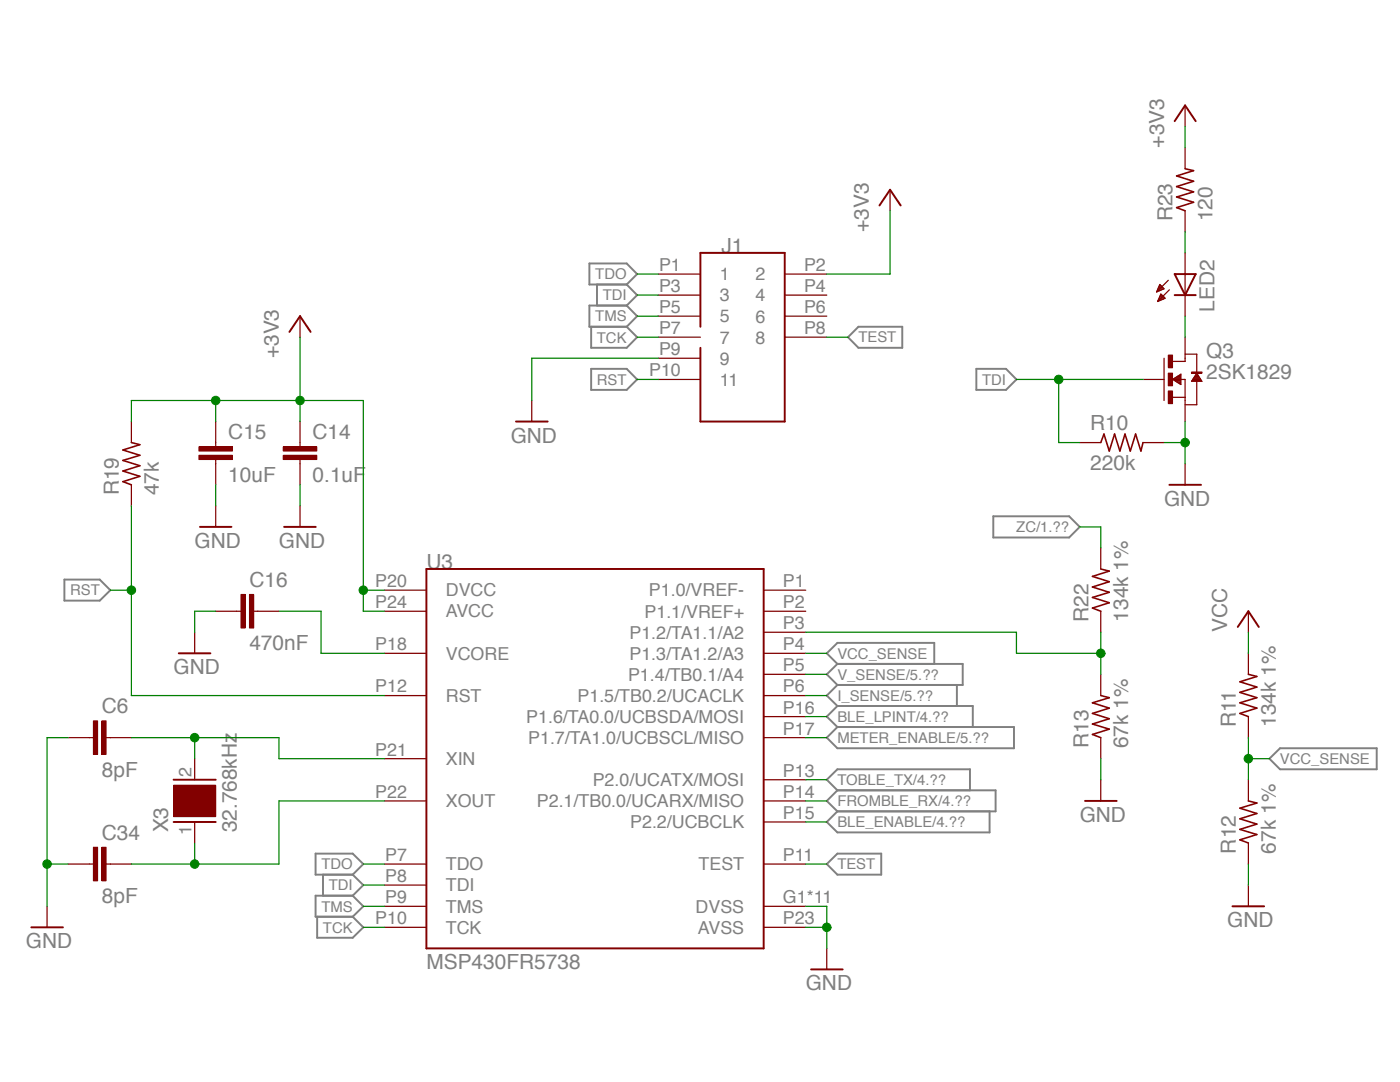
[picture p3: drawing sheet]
<svg xmlns="http://www.w3.org/2000/svg" width="279mm" height="216mm" viewBox="0 0 279 216" stroke-linecap="round" stroke-linejoin="round" font-family="sans-serif">
<g fill="none" stroke="#808080" stroke-width=".39">
<path d="M117.6 52.6h7.5l2 2.1-2 2.1h-7.5zM119.1 56.8v4.2M125.1 56.8l2 2.1-2 2.1M118 65.2v4.2h7.1l2-2.1-2-2.1M118 73.6h7.1l2 2.1-2 2.1h-7.1zM125.1 61h-7.5v4.2h7.5M125.1 61l2 2.1-2 2.1M171.3 65.2h8.8v4.2h-8.8l-2.1-2.1zM194.8 73.6h6l2.1 2.1-2.1 2.1h-6zM12.8 115.6h7.1l2.1 2.2-2.1 2h-7.1zM198.2 103h15.2l2.1 2.1-2.1 2.2h-15.2zM167.1 132.5h25v4.2h-25"/>
<path d="M167.1 132.5l-2.1-2.1 2.1-2.1h19.4v4.2M167.1 132.5l-2.1 2.1 2.1 2.1M167.1 136.7l-2.1 2.1 2.1 2.1M191 136.7v4.2M165 147.2l2.1-2.1h35.3v4.2h-35.3zM167.1 157.7h31.6v4.2h-31.6M167.1 140.9h27v4.2M167.1 157.7l-2.1-2.1 2.1-2.1h26.5v4.2M167.1 157.7l-2.1 2.1 2.1 2.1M167.1 140.9l-2.1 2.1 2.1 2.1M253.3 151.4l2.2-2.1h19.3v4.2h-19.3zM63 170.3h7.4l2.1 2.1-2.1 2.1h-7.4z"/>
<path d="M64.5 174.5v4.2M70.4 174.5l2.1 2.1-2.1 2.1M70.4 178.7h-7.4v4.2h7.4M70.4 178.7l2.1 2.1-2.1 2.1M165 172.4l2.1-2.1h8.8v4.2h-8.8zM167.1 161.9l-2.1 2.1 2.1 2.1h30.4v-4.2M63.3 182.9v4.2h7.1l2.1-2.1-2.1-2.1"/>
</g>
<g fill="none" stroke="#820000" stroke-width=".25">
<path d="M59.9 88.3v.9M59.9 91.7v.8M76.7 117.8h8.4M152.4 117.8h8.4M76.7 122h8.4M76.7 130.4h8.4M76.7 138.8h8.4M152.4 122h8.4M152.4 130.4h8.4M152.4 138.8h8.4M152.4 126.2h8.4M152.4 134.6h8.4"/>
<path d="M76.7 151.4h8.4M76.7 159.8h8.4M152.4 159.8h8.4M152.4 143h8.4M152.4 147.2h8.4M152.4 155.6h8.4M76.7 172.4h8.4M76.7 176.6h8.4M152.4 172.4h8.4M152.4 164h8.4M76.7 180.8h8.4M76.7 185h8.4"/>
<path d="M152.4 180.8h8.4M152.4 185h8.4"/>
</g>
<path d="M85.1 113.5h67.3v75.7h-67.3z" fill="none" stroke="#820000" stroke-width=".39"/>
<path d="M56.5 90.8h6.7v.9h-6.7z" fill="#820000"/>
<path d="M56.5 90.8h6.7v.9h-6.7z" fill="none" stroke="#820000" stroke-width=".2"/>
<path d="M56.5 89.1h6.7v.9h-6.7z" fill="#820000"/>
<path d="M56.5 89.2h6.7v.8h-6.7z" fill="none" stroke="#820000" stroke-width=".2"/>
<path d="M43 88.3v.9M43 91.7v.8M59.9 84.1v4.2M59.9 92.5v4.2" fill="none" stroke="#820000" stroke-width=".25"/>
<path d="M39.7 90.8h6.7v.9h-6.7z" fill="#820000"/>
<path d="M39.7 90.8h6.7v.9h-6.7z" fill="none" stroke="#820000" stroke-width=".2"/>
<path d="M39.7 89.1h6.7v.9h-6.7z" fill="#820000"/>
<path d="M39.7 89.2h6.7v.8h-6.7z" fill="none" stroke="#820000" stroke-width=".2"/>
<path d="M43 84.1v4.2M43 92.5v4.2M47.2 122h.9M50.6 122h.8" fill="none" stroke="#820000" stroke-width=".25"/>
<path d="M49.8 118.6h.8v6.7h-.8z" fill="#820000"/>
<path d="M49.8 118.6h.8v6.7h-.8z" fill="none" stroke="#820000" stroke-width=".2"/>
<path d="M48.1 118.6h.8v6.7h-.8z" fill="#820000"/>
<path d="M48.1 118.6h.8v6.7h-.8z" fill="none" stroke="#820000" stroke-width=".2"/>
<g fill="none" stroke="#820000" stroke-width=".25">
<path d="M177.6 37.9v4.2M131.4 58.9h8.4M131.4 54.7h8.4M156.6 58.9h8.4M156.6 54.7h8.4M59.9 63.1v4.2M106.1 79.9v4.2M131.4 63.1h8.4M131.4 67.3h8.4M131.4 71.5h8.4M131.4 75.7h8.4M156.6 63.1h8.4"/>
<path d="M156.6 67.3h8.4M26.2 84.1v4.2M26.2 96.7v4.2M43 100.9v4.2M59.9 100.9v4.2M38.8 126.2v4.2M43 122h4.2M51.4 122h4.3M249.1 122v4.2M249.1 130.4v4.2M249.1 143v4.2M249.1 155.6v4.2"/>
<path d="M249.1 168.2v4.2M249.1 176.6v4.2M165 189.2v4.2"/>
</g>
<path d="M175.5 41l2.1-3.1 2.1 3.1M57.8 66.2l2.1-3.1 2.1 3.1M139.8 65.2v-14.7h16.8v33.6h-16.8v-14.7M103 84.1h6.3M39.9 105.1h6.3M56.7 105.1h6.3M35.7 130.4h6.3M247 125.1l2.1-3.1 2.1 3.1M34.7 155.6h8.3M34.7 164h8.3M161.9 193.4h6.3M246 180.8h6.3" fill="none" stroke="#820000" stroke-width=".39"/>
<path d="M26.2 88.3l1.7 .4-3.4 1.1 3.4 1-3.4 1.1 3.4 1-3.4 1.1 3.4 1-3.4 1.1 1.7 .6M249.1 134.6l1.7 .4-3.4 1 3.4 1.1-3.4 1.1 3.4 1-3.4 1 3.4 1.1-3.4 1.1 1.7 .6M249.1 159.8l1.7 .4-3.4 1.1 3.4 1-3.4 1.1 3.4 1-3.4 1.1 3.4 1-3.4 1.1 1.7 .6" fill="none" stroke="#820000" stroke-width=".32"/>
<path d="M34.6 156.7h8.4v6.2h-8.4z" fill="#820000"/>
<path d="M34.7 156.7h8.3v6.3h-8.3z" fill="none" stroke="#820000" stroke-width=".2"/>
<path d="M17.8 147.2h.9M21.2 147.2h.8M38.8 151.4v4.2M38.8 164v4.2" fill="none" stroke="#820000" stroke-width=".25"/>
<path d="M20.3 143.8h.9v6.7h-.9z" fill="#820000"/>
<path d="M20.3 143.8h.9v6.7h-.9z" fill="none" stroke="#820000" stroke-width=".2"/>
<path d="M18.6 143.8h.9v6.7h-.9z" fill="#820000"/>
<path d="M18.6 143.8h.9v6.7h-.9z" fill="none" stroke="#820000" stroke-width=".2"/>
<path d="M13.6 147.2h4.2M22 147.2h4.2M17.8 172.4h.9M21.2 172.4h.8" fill="none" stroke="#820000" stroke-width=".25"/>
<path d="M20.3 169.1h.9v6.7h-.9z" fill="#820000"/>
<path d="M20.3 169.1h.9v6.7h-.9z" fill="none" stroke="#820000" stroke-width=".2"/>
<path d="M18.6 169.1h.9v6.7h-.9z" fill="#820000"/>
<path d="M18.6 169.1h.9v6.7h-.9z" fill="none" stroke="#820000" stroke-width=".2"/>
<g fill="none" stroke="#820000" stroke-width=".25">
<path d="M236.5 21v4.2M236.5 29.4v4.3M230.9 58h.4M231 57.9h.7M231.1 57.7h1.1M231.2 57.4h.9M231.2 59.8h.5M231.3 57.3h.7M231.3 59.7h.9M231.4 57.1h.3M231.4 59.5h1.1M231.4 56.9h.1"/>
<path d="M231.4 59.2h.9M231.5 56.8l.8 .8-1.5 .7zM231.5 59.1h.6M231.6 58.9h.3M231.7 58.7l.8 .8-1.5 .7zM233.2 55.9l-2.4 2.4M233.4 57.8l-2.4 2.4M236.5 42.1v4.2M236.5 50.5v12.6M231.1 60.1h.2M232.3 71.5v8.4M234 79.3h2.5"/>
<path d="M235.7 75.7h.8v4.2M236.5 71.5v.6h-2.5M236.5 70.7h2.3v3.7M238.8 76.1v4.7h-2.3M13.6 172.4h4.2M22 172.4h4.2M9.4 180.8v4.2"/>
</g>
<path d="M234.4 24.2l2.1-3.2 2.1 3.2M234.4 54.7h4.2l-2.1 4.2zM234.4 58.9h4.2M6.3 185h6.3" fill="none" stroke="#820000" stroke-width=".39"/>
<path d="M236.5 33.7l1.7 .4-3.4 1 3.4 1.1-3.4 1 3.4 1.1-3.4 1 3.4 1.1-3.4 1 1.7 .7" fill="none" stroke="#820000" stroke-width=".32"/>
<path d="M233.2 70.8h.8v2.6h-.8z" fill="#820000"/>
<path d="M233.2 70.8h.8v2.6h-.8z" fill="none" stroke="#820000" stroke-width=".2"/>
<path d="M233.2 74.4h.8v2.6h-.8z" fill="#820000"/>
<path d="M233.2 74.4h.8v2.6h-.8z" fill="none" stroke="#820000" stroke-width=".2"/>
<path d="M233.2 78h.8v2.5h-.8z" fill="#820000"/>
<g fill="none" stroke="#820000" stroke-width=".2">
<path d="M233.2 78h.8v2.5h-.8zM234 75.7l1.7 1M234 75.7h1.7M234.2 75.8h1.5M234.2 75.6h1.5M234.4 75.9h1.3M234.4 75.5h1.3M234.5 75.4h1.2M234.6 76h1.1M234.7 75.3h1M234.7 76.2h1M234.9 76.3h.8"/>
<path d="M234.9 75.1h.8M235.1 76.4h.6M235.1 75h.6M235.3 76.5h.4M235.3 74.9h.4M235.5 74.8h.2M235.5 76.6h.2M235.7 74.7l-1.7 1M235.7 74.7v2M235.7 76.7h.1M235.7 74.7h.1M237.8 74.2h2.1v.2h-2.1z"/>
<path d="M237.8 76h2M237.9 75.9h1.9M238 75.8h1.7M238 75.7h1.6M238.1 75.6h1.4M238.2 75.5h1.3M238.2 75.4h1.2M238.3 75.3h1M238.4 75.1h.9M238.5 75h.7M238.6 74.9h.5M238.6 74.8h.5"/>
<path d="M238.7 74.7h.3M238.8 74.6h.1M238.8 74.4l1.1 1.7h-2.1z"/>
</g>
<path d="M237.8 74.3h2.1" fill="none" stroke="#820000" stroke-width=".21"/>
<path d="M228.1 75.7h4.2M236.5 67.3v4.2M236.5 79.9v4.2M215.5 88.3h4.2M228.1 88.3h4.2M236.5 92.5v4.2M219.7 109.3v4.2M219.7 122v4.2M219.7 134.6v4.2M219.7 147.2v4.2M219.7 155.6v4.2" fill="none" stroke="#820000" stroke-width=".25"/>
<path d="M233.4 96.7h6.3M216.5 159.8h6.4" fill="none" stroke="#820000" stroke-width=".39"/>
<path d="M219.7 88.3l.6-1.7 1.1 3.4 1-3.4 1.1 3.4 1-3.4 1.1 3.4 1-3.4 1.1 3.4 .4-1.7M219.7 113.5l1.7 .5-3.4 1 3.4 1.1-3.4 1 3.4 1.1-3.4 1 3.4 1.1-3.4 1 1.7 .7M219.7 138.8l1.7 .4-3.4 1 3.4 1.1-3.4 1.1 3.4 1-3.4 1.1 3.4 1-3.4 1.1 1.7 .6" fill="none" stroke="#820000" stroke-width=".32"/>
<path d="M43 96.7v4.2M59.9 96.7v4.2M43 122h-4.2v4.2M160.8 180.8h4.2v8.4M160.8 185h4.2" fill="none" stroke="#008100" stroke-width=".25"/>
<circle cx="165" cy="185" r=".85" fill="#008100"/>
<circle cx="165" cy="185" r=".85" fill="none" stroke="#008100" stroke-width=".2"/>
<path d="M131.4 71.5h-25.3v8.4M13.6 147.2h-4.2v33.6M9.4 172.4h4.2M249.1 172.4v4.2" fill="none" stroke="#008100" stroke-width=".25"/>
<circle cx="9.4" cy="172.4" r=".85" fill="#008100"/>
<circle cx="9.4" cy="172.4" r=".85" fill="none" stroke="#008100" stroke-width=".2"/>
<path d="M232.3 88.3h4.2M236.5 84.1v8.4" fill="none" stroke="#008100" stroke-width=".25"/>
<circle cx="236.5" cy="88.3" r=".85" fill="#008100"/>
<circle cx="236.5" cy="88.3" r=".85" fill="none" stroke="#008100" stroke-width=".2"/>
<path d="M59.9 79.9v4.2M43 84.1v-4.2h29.5v37.9M219.7 151.4v4.2" fill="none" stroke="#008100" stroke-width=".25"/>
<circle cx="59.9" cy="79.9" r=".85" fill="#008100"/>
<circle cx="59.9" cy="79.9" r=".85" fill="none" stroke="#008100" stroke-width=".2"/>
<path d="M76.7 117.8h-4.2v4.2h4.2" fill="none" stroke="#008100" stroke-width=".25"/>
<circle cx="72.5" cy="117.8" r=".85" fill="#008100"/>
<circle cx="72.5" cy="117.8" r=".85" fill="none" stroke="#008100" stroke-width=".2"/>
<path d="M43 79.9h-16.8v4.2M59.9 67.3v12.6" fill="none" stroke="#008100" stroke-width=".25"/>
<circle cx="43" cy="79.9" r=".85" fill="#008100"/>
<circle cx="43" cy="79.9" r=".85" fill="none" stroke="#008100" stroke-width=".2"/>
<path d="M236.5 25.2v4.2M177.6 42.1v12.6h-12.6M22 117.8h4.2M26.2 100.9v37.9h50.5" fill="none" stroke="#008100" stroke-width=".25"/>
<circle cx="26.2" cy="117.8" r=".85" fill="#008100"/>
<circle cx="26.2" cy="117.8" r=".85" fill="none" stroke="#008100" stroke-width=".2"/>
<path d="M127.1 54.7h4.3M127.1 58.9h4.3M127.1 75.7h4.3M202.9 75.7h25.2M211.3 75.7v12.6h4.2M55.7 122h8.4v8.4h12.6M72.5 172.4h4.2M72.5 176.6h4.2" fill="none" stroke="#008100" stroke-width=".25"/>
<circle cx="211.3" cy="75.7" r=".85" fill="#008100"/>
<circle cx="211.3" cy="75.7" r=".85" fill="none" stroke="#008100" stroke-width=".2"/>
<path d="M127.1 63.1h4.3M127.1 67.3h4.3M165 67.3h4.2M160.8 134.6h4.2M160.8 138.8h4.2M160.8 147.2h4.2M249.1 147.2v8.4M249.1 151.4h4.2M160.8 172.4h4.2M160.8 164h4.2M72.5 180.8h4.2M72.5 185h4.2" fill="none" stroke="#008100" stroke-width=".25"/>
<circle cx="249.1" cy="151.4" r=".85" fill="#008100"/>
<circle cx="249.1" cy="151.4" r=".85" fill="none" stroke="#008100" stroke-width=".2"/>
<path d="M160.8 130.4h4.2M249.1 126.2v4.2M26.2 172.4h29.5M38.8 168.2v4.2" fill="none" stroke="#008100" stroke-width=".25"/>
<circle cx="38.8" cy="172.4" r=".85" fill="#008100"/>
<circle cx="38.8" cy="172.4" r=".85" fill="none" stroke="#008100" stroke-width=".2"/>
<path d="M26.2 147.2h29.5M38.8 147.2v4.2M76.7 159.8h-21v12.6" fill="none" stroke="#008100" stroke-width=".25"/>
<circle cx="38.8" cy="147.2" r=".85" fill="#008100"/>
<circle cx="38.8" cy="147.2" r=".85" fill="none" stroke="#008100" stroke-width=".2"/>
<path d="M236.5 46.3v4.2M236.5 63.1v4.2M215.5 105.1h4.2v4.2M160.8 126.2h42.1v4.2h16.8M219.7 126.2v8.4M55.7 147.2v4.2h21M160.8 159.8h4.2M160.8 155.6h4.2M160.8 143h4.2" fill="none" stroke="#008100" stroke-width=".25"/>
<circle cx="219.7" cy="130.4" r=".85" fill="#008100"/>
<circle cx="219.7" cy="130.4" r=".85" fill="none" stroke="#008100" stroke-width=".2"/>
<g font-size="4.2" fill="#808080">
<text x="232.3" y="29.4" transform="rotate(-90 232.3 29.4)">+3V3</text>
<text x="173.4" y="46.3" transform="rotate(-90 173.4 46.3)">+3V3</text>
<text x="234" y="44.2" transform="rotate(-90 234 44.2)">R23</text>
<text x="242" y="44.2" transform="rotate(-90 242 44.2)">120</text>
<text x="144" y="50.5">J1</text>
<text x="242.4" y="62.2" transform="rotate(-90 242.4 62.2)">LED2</text>
<text x="55.7" y="71.5" transform="rotate(-90 55.7 71.5)">+3V3</text>
<text x="240.7" y="71.5">Q3</text>
<text x="240.7" y="75.7">2SK1829</text>
<text x="45.6" y="87.7">C15</text>
<text x="62.4" y="87.7">C14</text>
<text x="101.9" y="88.3">GND</text>
<text x="217.6" y="85.8">R10</text>
<text x="217.6" y="93.8">220k</text>
<text x="23.7" y="98.8" transform="rotate(-90 23.7 98.8)">R19</text>
<text x="31.7" y="98.8" transform="rotate(-90 31.7 98.8)">47k</text>
<text x="45.6" y="96.1">10uF</text>
<text x="62.4" y="96.1">0.1uF</text>
<text x="232.3" y="100.9">GND</text>
<text x="38.8" y="109.3">GND</text>
<text x="55.7" y="109.3">GND</text>
<text x="85.1" y="113.5">U3</text>
<text x="49.8" y="117.1">C16</text>
<text x="217.2" y="124.1" transform="rotate(-90 217.2 124.1)">R22</text>
<text x="225.2" y="124.1" transform="rotate(-90 225.2 124.1)">134k 1%</text>
<text x="49.8" y="129.7">470nF</text>
<text x="244.9" y="126.2" transform="rotate(-90 244.9 126.2)">VCC</text>
<text x="34.6" y="134.6">GND</text>
<text x="20.3" y="142.3">C6</text>
<text x="217.2" y="149.3" transform="rotate(-90 217.2 149.3)">R13</text>
<text x="225.2" y="149.3" transform="rotate(-90 225.2 149.3)">67k 1%</text>
<text x="246.6" y="145.1" transform="rotate(-90 246.6 145.1)">R11</text>
<text x="254.6" y="145.1" transform="rotate(-90 254.6 145.1)">134k 1%</text>
<text x="20.3" y="155">8pF</text>
<text x="20.3" y="167.6">C34</text>
<text x="33.6" y="166.1" transform="rotate(-90 33.6 166.1)">X3</text>
<text x="47.2" y="166.1" transform="rotate(-90 47.2 166.1)">32.768kHz</text>
<text x="215.5" y="164">GND</text>
<text x="246.6" y="170.3" transform="rotate(-90 246.6 170.3)">R12</text>
<text x="254.6" y="170.3" transform="rotate(-90 254.6 170.3)">67k 1%</text>
<text x="20.3" y="180.2">8pF</text>
<text x="244.9" y="185">GND</text>
<text x="5.2" y="189.2">GND</text>
<text x="85.1" y="193.4">MSP430FR5738</text>
<text x="160.8" y="197.6">GND</text>
</g>
<g font-size="3.6" fill="#808080">
<text x="131.5" y="58.3">P3</text>
<text x="131.5" y="54.1">P1</text>
<text x="143.6" y="55.9">1</text>
<text x="150.8" y="55.9">2</text>
<text x="160.5" y="54.1">P2</text>
<text x="160.5" y="58.3">P4</text>
<text x="131.5" y="62.5">P5</text>
<text x="143.6" y="64.3">5</text>
<text x="143.6" y="60.1">3</text>
<text x="150.8" y="60.1">4</text>
<text x="150.8" y="64.4">6</text>
<text x="160.5" y="62.5">P6</text>
<text x="131.5" y="66.7">P7</text>
<text x="131.5" y="70.9">P9</text>
<text x="143.6" y="68.5">7</text>
<text x="150.8" y="68.6">8</text>
<text x="160.5" y="66.7">P8</text>
<text x="129.6" y="75.1">P10</text>
<text x="143.6" y="72.7">9</text>
<text x="143.6" y="77">11</text>
<text x="74.9" y="117.2">P20</text>
<text x="89" y="119">DVCC</text>
<text x="129.5" y="119">P1.0/VREF-</text>
<text x="156.3" y="117.2">P1</text>
<text x="74.9" y="121.4">P24</text>
<text x="89" y="123.2">AVCC</text>
<text x="128.6" y="123.2">P1.1/VREF+</text>
<text x="156.3" y="121.4">P2</text>
<text x="156.3" y="125.6">P3</text>
<text x="74.9" y="129.8">P18</text>
<text x="89" y="131.6">VCORE</text>
<text x="125.6" y="127.4">P1.2/TA1.1/A2</text>
<text x="125.6" y="131.6">P1.3/TA1.2/A3</text>
<text x="156.3" y="129.8">P4</text>
<text x="125.3" y="135.8">P1.4/TB0.1/A4</text>
<text x="156.3" y="134">P5</text>
<text x="74.9" y="138.2">P12</text>
<text x="89" y="140">RST</text>
<text x="115.3" y="140">P1.5/TB0.2/UCACLK</text>
<text x="156.3" y="138.2">P6</text>
<text x="156.3" y="142.4">P16</text>
<text x="105" y="144.3">P1.6/TA0.0/UCBSDA/MOSI</text>
<text x="105.4" y="148.5">P1.7/TA1.0/UCBSCL/MISO</text>
<text x="156.3" y="146.6">P17</text>
<text x="38.2" y="155" transform="rotate(-90 38.2 155)">2</text>
<text x="74.9" y="150.8">P21</text>
<text x="89" y="152.6">XIN</text>
<text x="156.3" y="155">P13</text>
<text x="74.9" y="159.2">P22</text>
<text x="89" y="161.1">XOUT</text>
<text x="107.1" y="161.1">P2.1/TB0.0/UCARX/MISO</text>
<text x="118.3" y="156.9">P2.0/UCATX/MOSI</text>
<text x="156.3" y="159.2">P14</text>
<text x="38.2" y="166.6" transform="rotate(-90 38.2 166.6)">1</text>
<text x="125.8" y="165.3">P2.2/UCBCLK</text>
<text x="156.3" y="163.4">P15</text>
<text x="76.9" y="171.8">P7</text>
<text x="89" y="173.7">TDO</text>
<text x="139.4" y="173.7">TEST</text>
<text x="156.3" y="171.8">P11</text>
<text x="76.9" y="176">P8</text>
<text x="89" y="177.9">TDI</text>
<text x="74.9" y="184.4">P10</text>
<text x="76.9" y="180.2">P9</text>
<text x="89" y="182.1">TMS</text>
<text x="138.8" y="182.1">DVSS</text>
<text x="156.3" y="184.4">P23</text>
<text x="156.3" y="180.2">G1*11</text>
<text x="89" y="186.3">TCK</text>
<text x="139.3" y="186.3">AVSS</text>
</g>
<g font-size="3" fill="#808080">
<text x="118.8" y="55.7">TDO</text>
<text x="120.3" y="59.9">TDI</text>
<text x="118.8" y="64.1">TMS</text>
<text x="119.1" y="68.3">TCK</text>
<text x="171.3" y="68.3">TEST</text>
<text x="119.1" y="76.8">RST</text>
<text x="196" y="76.8">TDI</text>
<text x="202.8" y="106.2">ZC/1.??</text>
<text x="14" y="118.8">RST</text>
<text x="167.1" y="131.4">VCC_SENSE</text>
<text x="167.1" y="135.6">V_SENSE/5.??</text>
<text x="167.1" y="139.8">I_SENSE/5.??</text>
<text x="167.1" y="148.2">METER_ENABLE/5.??</text>
<text x="167.1" y="144">BLE_LPINT/4.??</text>
<text x="255.4" y="152.4">VCC_SENSE</text>
<text x="167.1" y="160.8">FROMBLE_RX/4.??</text>
<text x="167.1" y="156.6">TOBLE_TX/4.??</text>
<text x="167.1" y="165.1">BLE_ENABLE/4.??</text>
<text x="64.1" y="173.5">TDO</text>
<text x="167.1" y="173.5">TEST</text>
<text x="65.6" y="177.7">TDI</text>
<text x="64.1" y="181.9">TMS</text>
<text x="64.5" y="186.1">TCK</text>
</g>
</svg>
